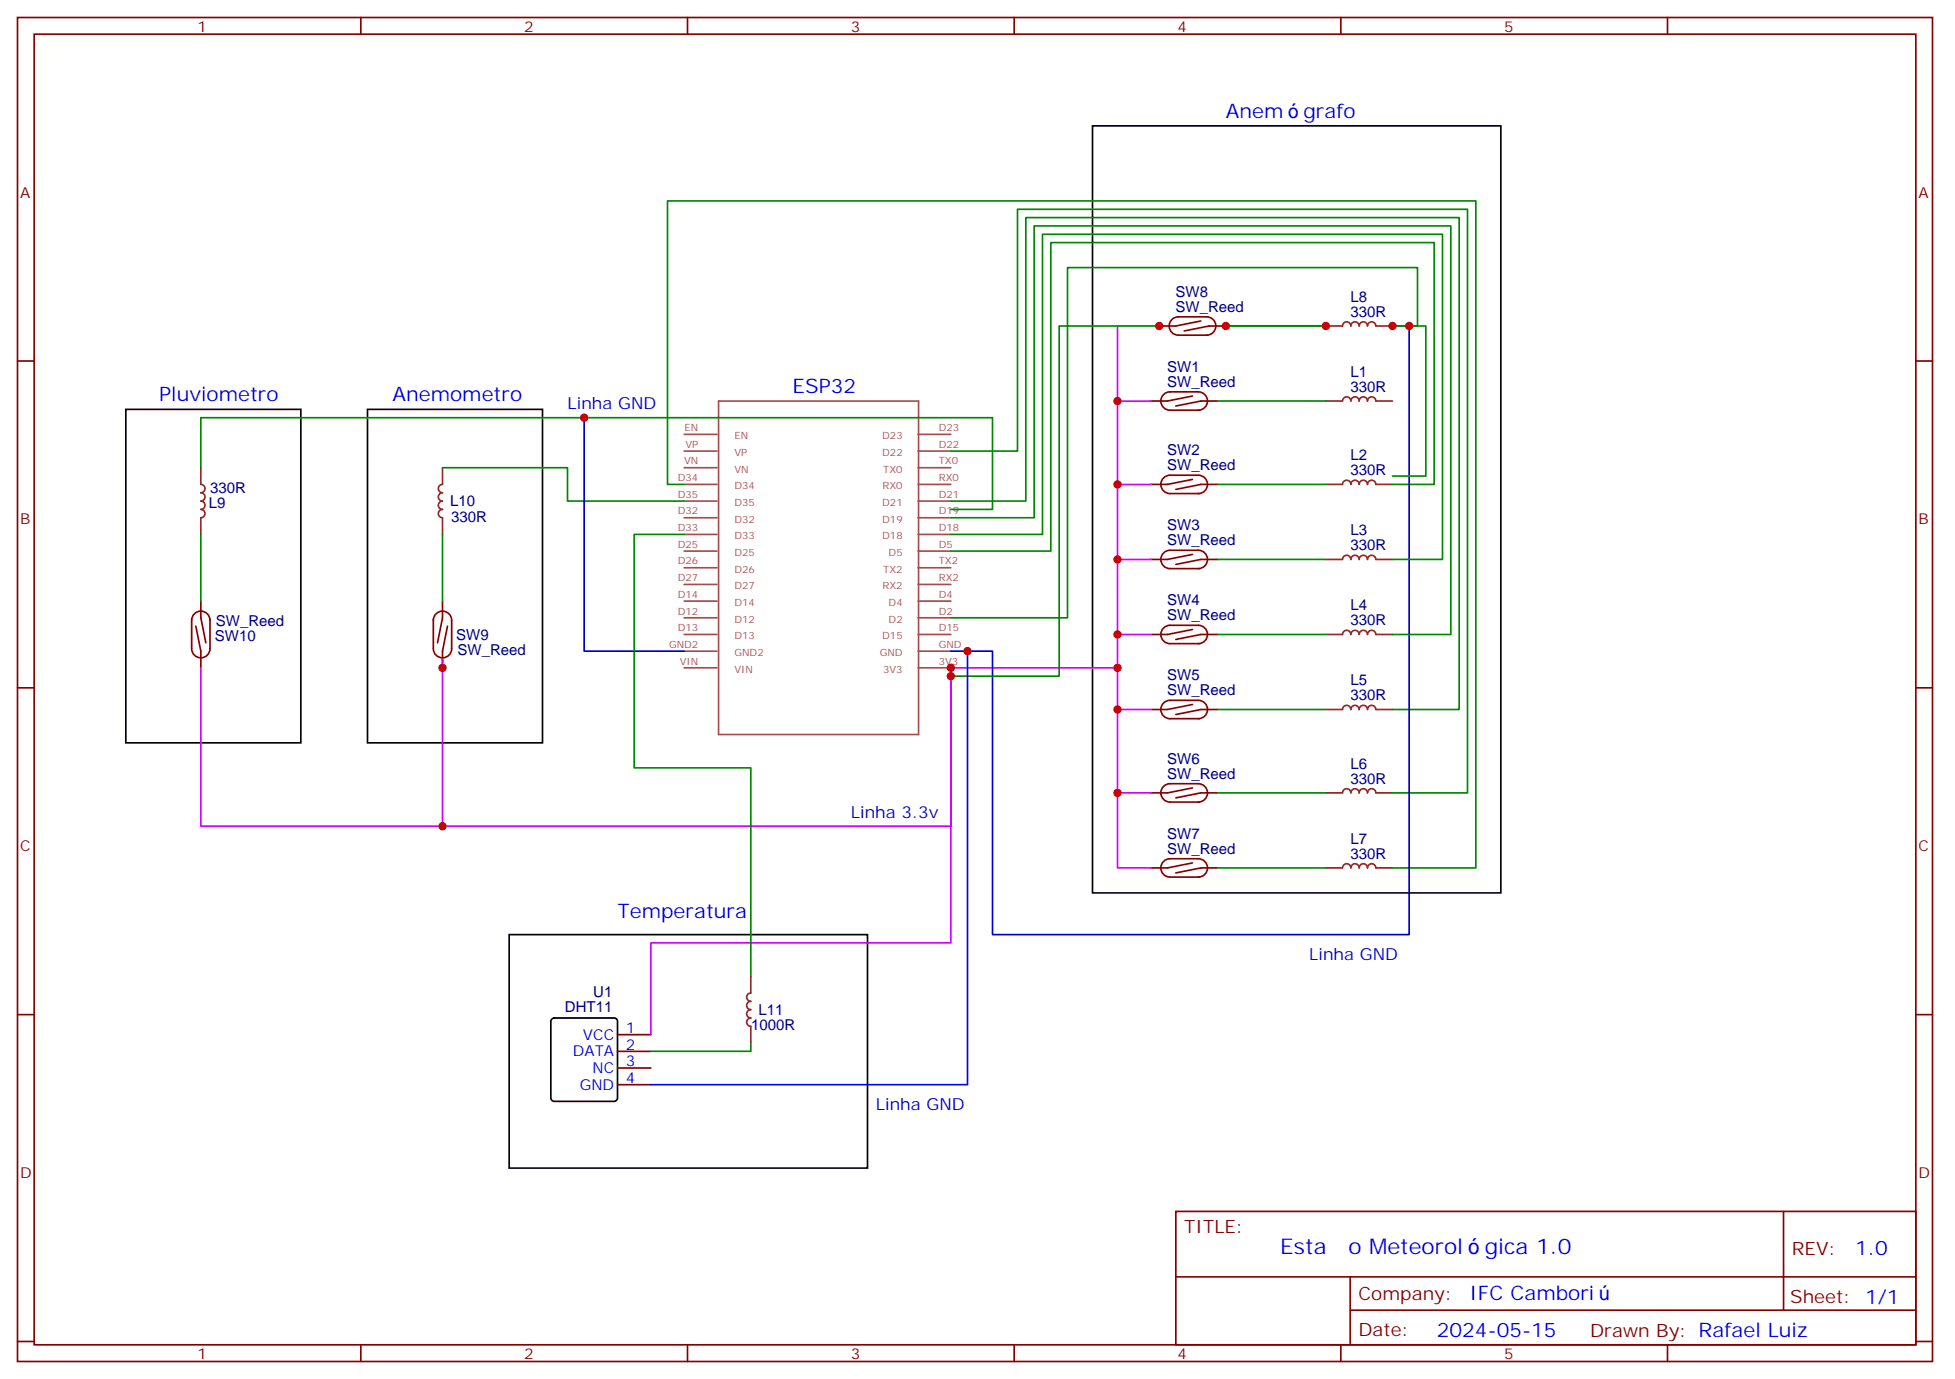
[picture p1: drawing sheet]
<svg xmlns="http://www.w3.org/2000/svg" width="414mm" height="292mm" viewBox="0 0 414 292" stroke-linecap="round" stroke-linejoin="round" font-family="sans-serif">
<g fill="none" stroke="#870000" stroke-width=".35">
<path d="M3.7 3.7h405.3v284.3h-405.3zM7.2 7.2h398.3v277.3h-398.3zM76.4 3.7v3.5M145.5 3.7v3.5M214.7 3.7v3.5M283.8 3.7v3.5M353 3.7v3.5M3.7 76.4h3.5M405.5 76.4h3.5M3.7 145.5h3.5M405.5 145.5h3.5M3.7 214.7h3.5"/>
<path d="M130.7 218.9h7.1M405.5 214.7h3.5M130.7 222.4h7.1M130.7 226h7.1M130.7 229.5h7.1M248.9 256.3h156.6v28.2h-156.6zM377.5 256.3v20.9M248.9 270.1h156.5M285.8 277.2h119.6M285.8 270.1v14.2M3.7 283.8h3.5M76.4 284.5v3.5"/>
<path d="M145.5 284.5v3.5M214.7 284.5v3.5M283.8 284.5v3.5M353 284.5v3.5M405.5 283.8h3.5"/>
</g>
<g fill="none" stroke="#850000" stroke-width=".35">
<path d="M254.2 67.9l-5.3 1.1h-3.5M255.4 70.9a1.94 1.94 0 0 0 2-1.9 1.94 1.94 0 0 0-2-2h-6a1.94 1.94 0 0 0-1.9 2 1.94 1.94 0 0 0 1.9 1.9h6.2M259.5 69h-3.6l-5.3 1M252.4 83.8l-5.3 1h-3.5M253.6 86.8a1.94 1.94 0 0 0 2-2 1.94 1.94 0 0 0-2-1.9h-6a1.94 1.94 0 0 0-1.9 1.9 1.94 1.94 0 0 0 1.9 2h6.2M257.7 84.8h-3.5l-5.3 1.1M252.4 101.4l-5.3 1.1h-3.5M252.4 117.3l-5.3 1.1h-3.5M253.6 104.4a1.94 1.94 0 0 0 2-1.9 1.94 1.94 0 0 0-2-2h-6a1.94 1.94 0 0 0-1.9 2 1.94 1.94 0 0 0 1.9 1.9h6.2M257.7 102.5h-3.5l-5.3 1M257.7 118.4h-3.5l-5.3 1M41.5 132.5l1 5.3v3.5"/>
<path d="M42.5 127.2v3.5l1.1 5.3M44.4 131.1v6.1a1.94 1.94 0 0 1-1.9 2 1.94 1.94 0 0 1-1.9-2v-6a1.94 1.94 0 0 1 1.9-1.9 1.94 1.94 0 0 1 1.9 1.9M91.7 131.1v6.1a1.94 1.94 0 0 0 2 2 1.94 1.94 0 0 0 1.9-2v-6a1.94 1.94 0 0 0-1.9-1.9 1.94 1.94 0 0 0-2 1.9M93.7 127.2v3.5l-1.1 5.3M94.7 132.5l-1 5.3v3.5M252.4 133.2l-5.3 1h-3.5M253.6 120.3a1.94 1.94 0 0 0 2-1.9 1.94 1.94 0 0 0-2-2h-6a1.94 1.94 0 0 0-1.9 2 1.94 1.94 0 0 0 1.9 1.9h6.2M253.6 136.2a1.94 1.94 0 0 0 2-2 1.94 1.94 0 0 0-2-1.9h-6a1.94 1.94 0 0 0-1.9 1.9 1.94 1.94 0 0 0 1.9 2h6.2M257.7 134.2h-3.5l-5.3 1.1M252.4 149l-5.3 1.1h-3.5M253.6 152a1.94 1.94 0 0 0 2-1.9 1.94 1.94 0 0 0-2-1.9h-6a1.94 1.94 0 0 0-1.9 1.9 1.94 1.94 0 0 0 1.9 1.9h6.2M257.7 150.1h-3.5l-5.3 1.1"/>
<path d="M252.4 166.7l-5.3 1h-3.5M253.6 169.7a1.94 1.94 0 0 0 2-2 1.94 1.94 0 0 0-2-1.9h-6a1.94 1.94 0 0 0-1.9 1.9 1.94 1.94 0 0 0 1.9 2h6.2M257.7 167.7h-3.5l-5.3 1.1M252.4 182.6l-5.3 1h-3.5M253.6 185.6a1.94 1.94 0 0 0 2-2 1.94 1.94 0 0 0-2-1.9h-6a1.94 1.94 0 0 0-1.9 1.9 1.94 1.94 0 0 0 1.9 2h6.2M257.7 183.6h-3.5l-5.3 1.1"/>
</g>
<path d="M280.6 69h3.6a.88 .88 0 0 1 .8-.9 .88 .88 0 0 1 .9 .9 .88 .88 0 0 1 .9-.9 .88 .88 0 0 1 .9 .9 .88 .88 0 0 1 .9-.9 .88 .88 0 0 1 .9 .9 .88 .88 0 0 1 .8-.9 .88 .88 0 0 1 .9 .9h3.5M42.5 99v3.5a.88 .88 0 0 1 .9 .9 .88 .88 0 0 1-.9 .8 .88 .88 0 0 1 .9 .9 .88 .88 0 0 1-.9 .9 .88 .88 0 0 1 .9 .9 .88 .88 0 0 1-.9 .9 .88 .88 0 0 1 .9 .9 .88 .88 0 0 1-.9 .8v3.6M93.7 99v3.5a.88 .88 0 0 0-.9 .9 .88 .88 0 0 0 .9 .8 .88 .88 0 0 0-.9 .9 .88 .88 0 0 0 .9 .9 .88 .88 0 0 0-.9 .9 .88 .88 0 0 0 .9 .9 .88 .88 0 0 0-.9 .9 .88 .88 0 0 0 .9 .8v3.6M280.6 84.8h3.6a.88 .88 0 0 1 .8-.8 .88 .88 0 0 1 .9 .8 .88 .88 0 0 1 .9-.8 .88 .88 0 0 1 .9 .8 .88 .88 0 0 1 .9-.8 .88 .88 0 0 1 .9 .8 .88 .88 0 0 1 .8-.8 .88 .88 0 0 1 .9 .8h3.5M280.6 102.5h3.6a.88 .88 0 0 1 .8-.9 .88 .88 0 0 1 .9 .9 .88 .88 0 0 1 .9-.9 .88 .88 0 0 1 .9 .9 .88 .88 0 0 1 .9-.9 .88 .88 0 0 1 .9 .9 .88 .88 0 0 1 .8-.9 .88 .88 0 0 1 .9 .9h3.5M280.6 118.4h3.6a.88 .88 0 0 1 .8-.9 .88 .88 0 0 1 .9 .9 .88 .88 0 0 1 .9-.9 .88 .88 0 0 1 .9 .9 .88 .88 0 0 1 .9-.9 .88 .88 0 0 1 .9 .9 .88 .88 0 0 1 .8-.9 .88 .88 0 0 1 .9 .9h3.5M280.6 134.2h3.6a.88 .88 0 0 1 .8-.9 .88 .88 0 0 1 .9 .9 .88 .88 0 0 1 .9-.8 .88 .88 0 0 1 .9 .8 .88 .88 0 0 1 .9-.9 .88 .88 0 0 1 .9 .9 .88 .88 0 0 1 .8-.9 .88 .88 0 0 1 .9 .9h3.5M280.6 150.1h3.6a.88 .88 0 0 1 .8-.9 .88 .88 0 0 1 .9 .9 .88 .88 0 0 1 .9-.9 .88 .88 0 0 1 .9 .9 .88 .88 0 0 1 .9-.9 .88 .88 0 0 1 .9 .9 .88 .88 0 0 1 .8-.9 .88 .88 0 0 1 .9 .9h3.5M280.6 167.7h3.6a.88 .88 0 0 1 .8-.8 .88 .88 0 0 1 .9 .8 .88 .88 0 0 1 .9-.8 .88 .88 0 0 1 .9 .8 .88 .88 0 0 1 .9-.8 .88 .88 0 0 1 .9 .8 .88 .88 0 0 1 .8-.8 .88 .88 0 0 1 .9 .8h3.5M280.6 183.6h3.6a.88 .88 0 0 1 .8-.9 .88 .88 0 0 1 .9 .9 .88 .88 0 0 1 .9-.9 .88 .88 0 0 1 .9 .9 .88 .88 0 0 1 .9-.9 .88 .88 0 0 1 .9 .9 .88 .88 0 0 1 .8-.9 .88 .88 0 0 1 .9 .9h3.5M158.9 206.6v3.5a.88 .88 0 0 0-.9 .9 .88 .88 0 0 0 .9 .8 .88 .88 0 0 0-.9 .9 .88 .88 0 0 0 .9 .9 .88 .88 0 0 0-.9 .9 .88 .88 0 0 0 .9 .9 .88 .88 0 0 0-.9 .9 .88 .88 0 0 0 .9 .8v3.6" fill="none" stroke="#8c2424" stroke-width=".35"/>
<g fill="none" stroke="#a64a4a" stroke-width=".35">
<path d="M144.8 99h7M144.8 95.4h7M144.8 91.9h7M152.1 84.8h42.3v70.6h-42.3zM194.3 99h7M194.3 95.4h7M194.3 91.9h7M144.8 116.6h7M144.8 113.1h7M144.8 109.5h7M144.8 106h7M144.8 102.5h7"/>
<path d="M194.3 116.6h7M194.3 113.1h7M194.3 109.5h7M194.3 106h7M194.3 102.5h7M144.8 137.8h7M144.8 134.2h7M144.8 130.7h7M144.8 127.2h7M144.8 123.6h7M144.8 120.1h7M194.3 137.8h7"/>
<path d="M194.3 134.2h7M194.3 130.7h7M194.3 127.2h7M194.3 123.6h7M194.3 120.1h7M144.8 141.3h7M194.3 141.3h7"/>
</g>
<path d="M231.2 26.6h86.5v162.3h-86.5zM26.6 86.6h37.1v70.6h-37.1zM77.8 86.6h37v70.6h-37zM107.8 197.7h75.8v49.4h-75.8zM116.8 215.6l.5-.2h12.7a.71 .71 0 0 1 .7 .7v16.2a.76 .76 0 0 1-.7 .7h-12.7a.76 .76 0 0 1-.7-.7v-16.2z" fill="none" stroke="#000" stroke-width=".35"/>
<g fill="none" stroke="#008700" stroke-width=".35">
<path d="M245.4 69h-21.2v74.1h-22.9M259.5 69h21.1M42.5 99v-10.6h167.6v19.4h-8.8M93.7 99h26.4v7h24.7M201.3 95.4h14.1v-51.1h95.2v123.4h-15.9M257.7 84.8h22.9M42.5 113.1v14.1M93.7 113.1v14.1M144.8 102.5h-3.5v-60h171.1v141.1h-17.7M144.8 113.1h-10.6v49.4h24.7v44.1M201.3 106h15.8v-60h91.8v104.1h-14.2M201.3 113.1h19.4v-63.5h84.6v68.8h-10.6"/>
<path d="M201.3 109.5h17.6v-61.7h88.2v86.4h-12.4M257.7 102.5h22.9M257.7 118.4h22.9M294.7 100.7h7.1v-31.7h-7.1h5.3v-12.4h-74v74.1h-24.7M294.7 102.5h8.9v-51.2h-81.2v65.3h-21.1M257.7 134.2h22.9M257.7 150.1h22.9M257.7 167.7h22.9M257.7 183.6h22.9M158.9 220.7v1.7h-21.1"/>
</g>
<path d="M245.4 69h-8.9v72.3h-35.2v33.5h-158.8v-33.5M93.7 139.5v35.3M201.3 141.3v58.2h-63.5v19.4" fill="none" stroke="#c0f" stroke-width=".35"/>
<path d="M236.5 84.8h7.1M236.5 102.5h7.1M236.5 118.4h7.1M236.5 134.2h7.1M236.5 141.3v8.8h7.1M236.5 150.1v17.6h7.1M236.5 167.7v15.9h7.1" fill="none" stroke="#f0f" stroke-width=".35"/>
<path d="M298.3 69v128.7h-88.2v-59.9h-8.8M123.6 88.4v49.4h21.2" fill="none" stroke="#00c" stroke-width=".35"/>
<path d="M204.8 137.8v91.7h-67" fill="none" stroke="#00f" stroke-width=".35"/>
<g fill="#c00">
<circle cx="93.7" cy="174.8" r=".88"/>
<circle cx="201.3" cy="141.3" r=".88"/>
<circle cx="236.5" cy="84.8" r=".88"/>
<circle cx="236.5" cy="102.5" r=".88"/>
<circle cx="236.5" cy="118.4" r=".88"/>
<circle cx="236.5" cy="134.2" r=".88"/>
<circle cx="236.5" cy="141.3" r=".88"/>
<circle cx="236.5" cy="150.1" r=".88"/>
<circle cx="236.5" cy="167.7" r=".88"/>
<circle cx="298.3" cy="69" r=".88"/>
<circle cx="201.3" cy="143.1" r=".88"/>
<circle cx="245.4" cy="69" r=".88"/>
<circle cx="294.7" cy="69" r=".88"/>
<circle cx="259.5" cy="69" r=".88"/>
<circle cx="280.6" cy="69" r=".88"/>
<circle cx="204.8" cy="137.8" r=".88"/>
<circle cx="123.6" cy="88.4" r=".88"/>
<circle cx="93.7" cy="141.3" r=".88"/>
</g>
<g font-size="4.6" fill="#00f">
<text x="271" y="265.3">Esta</text>
<text x="285.4" y="265.3">o Meteorol</text>
<text x="314.3" y="265.3">gica 1.0</text>
</g>
<g font-size="4.2" fill="#00f">
<text x="259.5" y="24.9">Anem</text>
<text x="275.9" y="24.9">grafo</text>
<text x="167.7" y="83.1">ESP32</text>
<text x="33.7" y="84.8">Pluviometro</text>
<text x="83.1" y="84.8">Anemometro</text>
<text x="130.7" y="194.2">Temperatura</text>
<text x="392.7" y="265.6">1.0</text>
<text x="311.1" y="275.1">IFC Cambori</text>
<text x="304.1" y="282.9">2024-05-15</text>
</g>
<g font-size="3.9" fill="#800">
<text x="250.6" y="260.9">TITLE:</text>
<text x="379.3" y="265.6">REV:</text>
<text x="287.6" y="275.1">Company:</text>
<text x="378.9" y="275.7">Sheet: 1/1</text>
<text x="287.6" y="282.8">Date:</text>
<text x="336.6" y="282.8">Drawn By: Rafael Luiz</text>
</g>
<g font-size="3.5" fill="#00c">
<text x="120.1" y="86.6">Linha GND</text>
<text x="180.1" y="173">Linha 3.3v</text>
<text x="277.1" y="203">Linha GND</text>
<text x="185.4" y="234.8">Linha GND</text>
</g>
<g font-size="3.2" fill="#800">
<text x="41.8" y="6.7">1</text>
<text x="110.9" y="6.7">2</text>
<text x="180.1" y="6.7">3</text>
<text x="249.2" y="6.7">4</text>
<text x="318.4" y="6.7">5</text>
<text x="4.2" y="41.8">A</text>
<text x="406" y="41.8">A</text>
<text x="4.2" y="110.9">B</text>
<text x="406" y="110.9">B</text>
<text x="4.2" y="180.1">C</text>
<text x="406" y="180.1">C</text>
<text x="4.2" y="249.2">D</text>
<text x="406" y="249.2">D</text>
<text x="41.8" y="287.5">1</text>
<text x="110.9" y="287.5">2</text>
<text x="180.1" y="287.5">3</text>
<text x="249.2" y="287.5">4</text>
<text x="318.4" y="287.5">5</text>
</g>
<g font-size="3.2" fill="#000080">
<text x="248.8" y="66">SW_Reed</text>
<text x="248.8" y="62.8">SW8</text>
<text x="285.9" y="63.9">L8</text>
<text x="285.9" y="67">330R</text>
<text x="247.1" y="81.8">SW_Reed</text>
<text x="247.1" y="78.7">SW1</text>
<text x="285.9" y="82.9">330R</text>
<text x="285.9" y="79.7">L1</text>
<text x="247.1" y="99.5">SW_Reed</text>
<text x="247.1" y="96.3">SW2</text>
<text x="285.9" y="100.5">330R</text>
<text x="285.9" y="97.4">L2</text>
<text x="44.2" y="107.4">L9</text>
<text x="44.5" y="104.2">330R</text>
<text x="95.3" y="107.1">L10</text>
<text x="95.5" y="110.4">330R</text>
<text x="247.1" y="112.2">SW3</text>
<text x="285.9" y="113.2">L3</text>
<text x="247.1" y="115.4">SW_Reed</text>
<text x="285.9" y="116.4">330R</text>
<text x="247.1" y="131.2">SW_Reed</text>
<text x="247.1" y="128.1">SW4</text>
<text x="285.9" y="129.1">L4</text>
<text x="45.5" y="135.6">SW10</text>
<text x="45.7" y="132.5">SW_Reed</text>
<text x="96.6" y="135.4">SW9</text>
<text x="285.9" y="132.3">330R</text>
<text x="96.8" y="138.6">SW_Reed</text>
<text x="247.1" y="143.9">SW5</text>
<text x="247.1" y="147.1">SW_Reed</text>
<text x="285.9" y="148.2">330R</text>
<text x="285.9" y="145">L5</text>
<text x="247.1" y="161.6">SW6</text>
<text x="247.1" y="164.7">SW_Reed</text>
<text x="285.9" y="165.8">330R</text>
<text x="285.9" y="162.6">L6</text>
<text x="247.1" y="177.4">SW7</text>
<text x="285.9" y="178.5">L7</text>
<text x="247.1" y="180.6">SW_Reed</text>
<text x="285.9" y="181.7">330R</text>
<text x="119.6" y="214.1">DHT11</text>
<text x="125.6" y="211">U1</text>
<text x="160.5" y="214.7">L11</text>
<text x="159" y="218">1000R</text>
</g>
<g font-size="3.2" fill="#00f">
<text x="123.4" y="220">VCC</text>
<text x="132.5" y="218.5">1</text>
<text x="121.3" y="223.5">DATA</text>
<text x="125.4" y="227">NC</text>
<text x="132.5" y="222.1">2</text>
<text x="132.5" y="225.6">3</text>
<text x="122.7" y="230.5">GND</text>
<text x="132.5" y="229.1">4</text>
</g>
<g font-size="2.1" fill="#a54b4b">
<text x="144.9" y="91.2">EN</text>
<text x="145.1" y="94.7">VP</text>
<text x="155.5" y="92.9">EN</text>
<text x="186.7" y="92.9">D23</text>
<text x="198.7" y="94.7">D22</text>
<text x="198.7" y="91.2">D23</text>
<text x="143.5" y="101.8">D34</text>
<text x="144.8" y="98.3">VN</text>
<text x="155.5" y="100">VN</text>
<text x="155.5" y="96.5">VP</text>
<text x="186.7" y="96.5">D22</text>
<text x="187" y="100">TX0</text>
<text x="198.7" y="101.8">RX0</text>
<text x="198.7" y="98.3">TX0</text>
<text x="143.5" y="105.3">D35</text>
<text x="155.5" y="107.1">D35</text>
<text x="155.5" y="103.5">D34</text>
<text x="186.7" y="107.1">D21</text>
<text x="186.8" y="103.5">RX0</text>
<text x="198.7" y="105.3">D21</text>
<text x="143.5" y="112.4">D33</text>
<text x="143.5" y="108.8">D32</text>
<text x="155.5" y="110.6">D32</text>
<text x="186.7" y="110.6">D19</text>
<text x="198.7" y="112.4">D18</text>
<text x="198.7" y="108.8">D19</text>
<text x="143.5" y="119.4">D26</text>
<text x="143.5" y="115.9">D25</text>
<text x="155.5" y="117.6">D25</text>
<text x="155.5" y="114.1">D33</text>
<text x="186.7" y="114.1">D18</text>
<text x="188.1" y="117.6">D5</text>
<text x="198.7" y="119.4">TX2</text>
<text x="198.7" y="115.9">D5</text>
<text x="143.5" y="123">D27</text>
<text x="155.5" y="124.7">D27</text>
<text x="155.5" y="121.2">D26</text>
<text x="186.8" y="124.7">RX2</text>
<text x="187" y="121.2">TX2</text>
<text x="198.7" y="123">RX2</text>
<text x="143.5" y="130">D12</text>
<text x="143.5" y="126.5">D14</text>
<text x="155.5" y="131.7">D12</text>
<text x="155.5" y="128.2">D14</text>
<text x="188.1" y="131.7">D2</text>
<text x="188.1" y="128.2">D4</text>
<text x="198.7" y="130">D2</text>
<text x="198.7" y="126.5">D4</text>
<text x="141.6" y="137.1">GND2</text>
<text x="143.5" y="133.5">D13</text>
<text x="155.5" y="135.3">D13</text>
<text x="186.7" y="135.3">D15</text>
<text x="198.7" y="137.1">GND</text>
<text x="198.7" y="133.5">D15</text>
<text x="143.9" y="140.6">VIN</text>
<text x="155.5" y="142.3">VIN</text>
<text x="155.5" y="138.8">GND2</text>
<text x="186.2" y="138.8">GND</text>
<text x="186.9" y="142.3">3V3</text>
<text x="198.7" y="140.6">3V3</text>
</g>
</svg>
